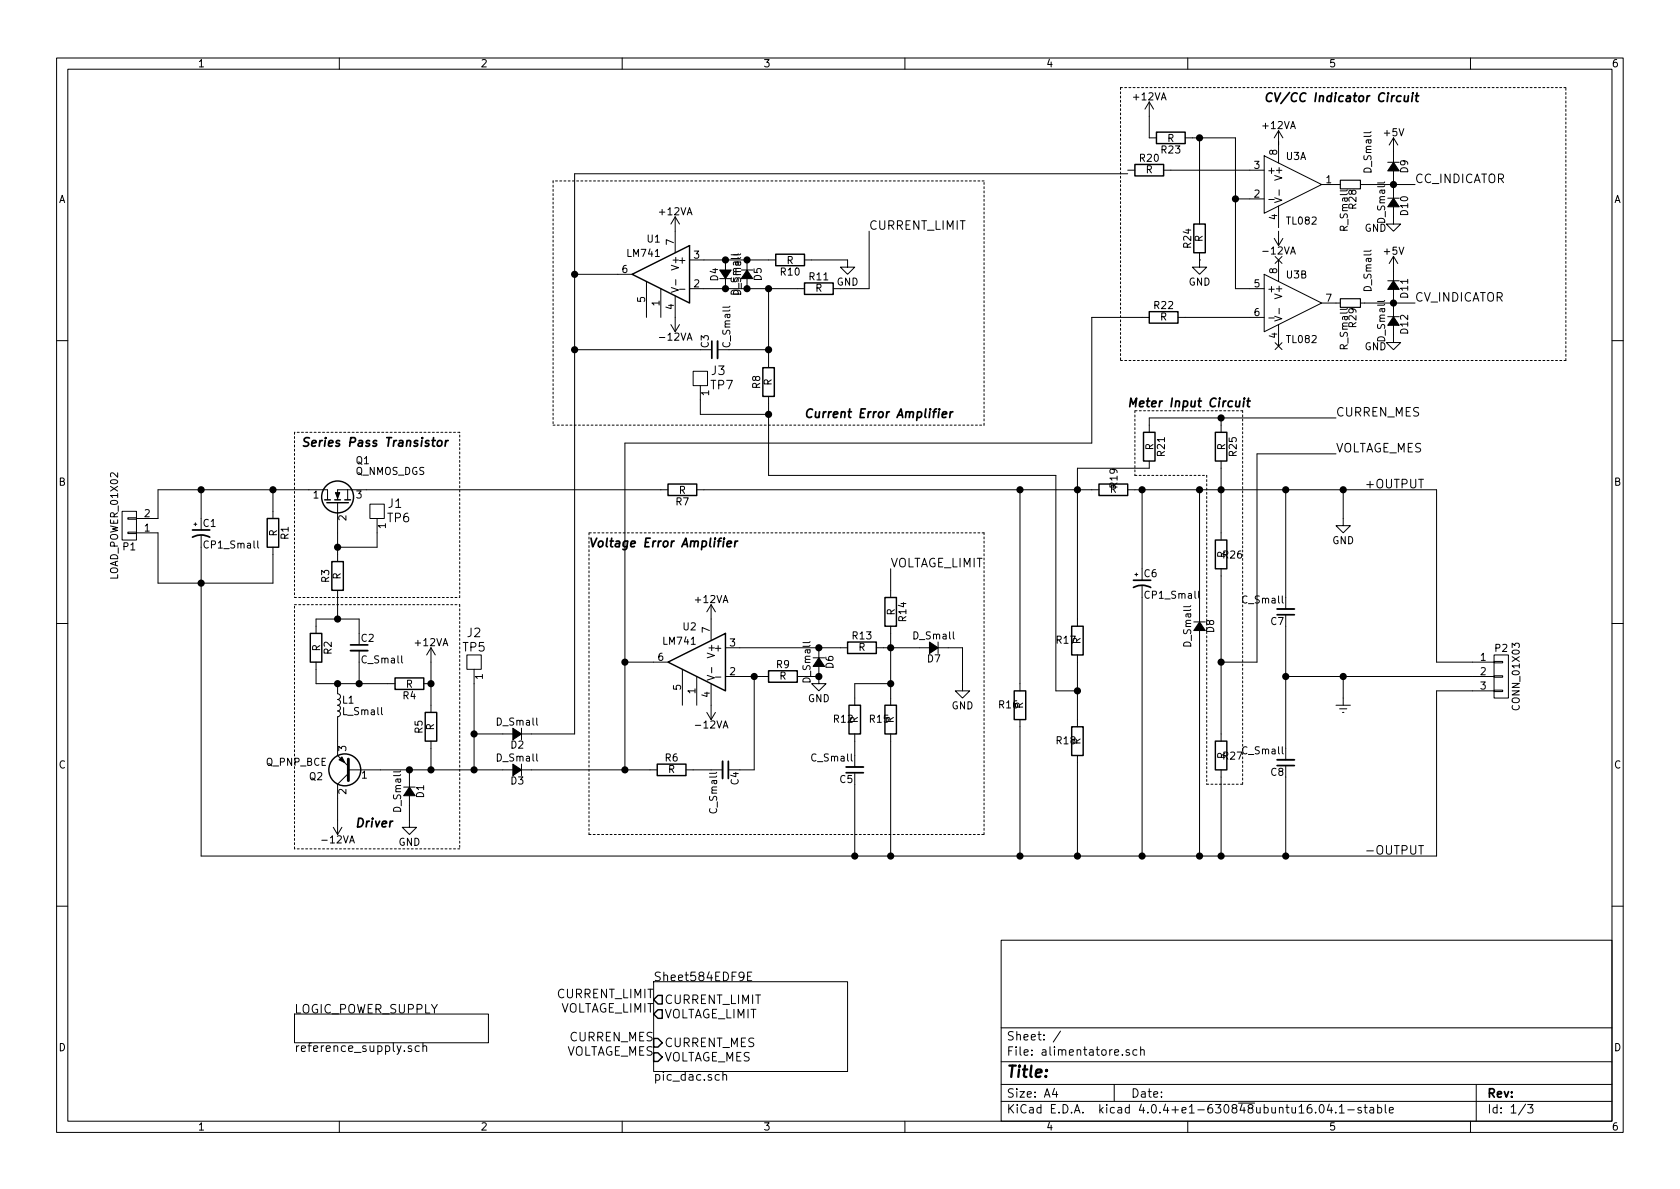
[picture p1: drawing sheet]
<svg xmlns="http://www.w3.org/2000/svg" width="297mm" height="210mm" viewBox="0 0 297 210" stroke-linecap="round" stroke-linejoin="round" font-family="sans-serif">
<g fill="none" stroke="#000" stroke-width=".18">
<path d="M10 10.3h277v189.9h-277zM12 12.2h273v186.1h-273zM60 10.3v1.9M110 10.3v1.9M160 10.3v1.9M203.2 18v6.4h1.3M203.2 18l-.8 1.3M203.2 18l.8 1.3M210 10.3v1.9M260 10.3v1.9M119.4 38.3v6.4M119.4 38.3l-.8 1.3"/>
<path d="M119.4 38.3l.7 1.3M199.4 30.7h-97.8v99.1h-9.4M199.4 30.1h1.3M205.7 30.1h17.8M209.5 24.4h8.9v26.6h5.1M212.1 24.4v15.2M218.4 35.2h5.1M223.5 27.6l10.2 5-10.2 5.1zM224.3 35.3h1M225.4 35l1.2 .4-1.2 .4M226.1 23.1l-.8 1.3M226.1 23.1v5.7"/>
<path d="M226.1 36.4v3.9M226.1 23.1l.7 1.3M226.2 33.6v.9M233.7 32.6h3.3M240.5 32.6h9.7M245.4 35h2M245.4 28.7h2M246.4 36.6v3h1.2l-1.2 1.3-1.3-1.3h1.3M246.4 24.4v4.3M246.4 30.2v4.8M246.4 24.4l-.8 1.2M246.4 24.4l.7 1.2"/>
<path d="M101.6 48.5h10.2M114.3 49.8v6.3M116.8 51v5.1M118.6 57.4l.8 1.3M118.7 50.8l1.3 .5-1.3 .4M119.4 52.3v6.4M119.5 49.4v1M120.1 51.1h1M120.1 57.4l-.7 1.3M121.9 51h20.3M121.9 46h15.3M127.3 49.3h2"/>
<path d="M128.3 46v1.7M128.3 49.3v1.7M131.1 47.7h2M132.1 46v1.7M132.1 49.3v1.7M135.9 51v14M142.2 46h7.7v1.2h1.2l-1.2 1.3-1.3-1.3h1.3M153.7 40.9v10.1h-6.4M203.2 56.1h-10.2v22.3h-82.5v57.7M208.3 56.1h15.2M212.1 46v1.2h1.3l-1.3 1.3-1.3-1.3h1.3M212.1 46h.1"/>
<path d="M212.1 44.7v1.3M223.5 48.5l10.2 5.1-10.2 5.1zM224.3 56.2h1M225.3 42.2l.8 1.2M225.4 55.9l1.2 .5-1.2 .4M225.5 45.4l1.2 1.2M226.1 40.9v2.5M226.1 46v3.8M226.1 57.4v3.8M226.2 54.5v1M226.7 45.4l-1.2 1.2M226.8 42.2l-.7 1.2"/>
<path d="M233.7 53.6h3.3M240.5 53.6h9.7M245.4 56h2M245.4 49.7h2M246.4 57.5v3.1h1.2l-1.2 1.2-1.3-1.2h1.3M246.4 45.3v4.4M246.4 51.2v4.8M246.4 45.3l-.8 1.3M246.4 45.3l.7 1.3M10 60.2h2M101.6 61.8h22.2M122.6 65.7h2.5v2.5h-2.5z"/>
<path d="M123.8 68.2v5.1h12.1M126.9 61.8h9M135.9 70.1v14h50.8v38.1h3.8M215.9 73.9v2.5M225.5 60.6l1.2 1.2M226.7 60.6l-1.2 1.2M236.2 73.9h-33v2.5M285 60.2h2M21.6 90.4h2.5v5.1h-2.5zM22.6 91.6h1.5v.2h-1.5zM22.6 94.1h1.5v.3h-1.5zM24.1 94.2h3.8v8.9h20.4v-6.3"/>
<path d="M34.3 92.7h.5M34.5 92.5v.5M35.6 86.6v5.1M35.6 94.7v56.7h218.4v-29.2h10.2M45.6 95.7v1l.1 .2M48.3 86.6v5.1M57.9 88.4v-1.8h-30v5.1h-3.8M59.7 88.9v10.4M61.5 86.6v1.8M65.4 89.1h2.5v2.6h-2.5zM66.7 91.7v5.1h-7M118.1 86.6h-58.4v1.8"/>
<path d="M123.2 86.6h71.1M180.3 86.6v35.6M199.4 86.6h54.6v30.5h10.2M201.9 86.6v14M203.2 81.5v1.3h-12.7v27.9M212.1 86.6v23.4M215.9 81.5v14M227.3 86.6v21.1M236.2 80.3h-14v36.8h-6.3M237.5 86.6v6.4h1.3l-1.3 1.2-1.3-1.2h1.3M10 110.3h2M55.9 112v-2.5h7.6v2.5"/>
<path d="M55.9 117.1v3.8h13.9M59.7 104.4v5.1M63.5 115.1v5.8M76.2 114.5v11.5M76.2 114.5l-.8 1.3M76.2 114.5l.8 1.3M82.5 115.8h2.6v2.6h-2.6zM83.8 118.4v17.7M110.5 117.1h7.6M120.6 118.4v6.3M123.2 119.6v5.1M125 119.4l1.3 .5-1.3 .4"/>
<path d="M125.7 106.9l-.7 1.3M125.7 106.9v6.4M125.7 106.9l.8 1.3M125.8 118v1M126.5 119.7h1M128.3 119.6h7.6M128.3 114.5h21.6M133.3 119.6v16.5h-2.5M141 119.6h3.8M143.8 116.3h2M144.8 119.6v1.3h1.2l-1.2 1.3-1.3-1.3h1.3M144.8 114.5v1.8"/>
<path d="M144.8 117.9v1.7M154.9 114.5h9.4M157.5 100.6v5.1M157.5 110.7v14M165.9 114.5h4.3v7.7h1.2l-1.2 1.2-1.3-1.2h1.3M165.9 113.5v2.1M190.5 115.8v12.7M200.7 101.6h.5M200.9 101.3v.5M201.9 103.6v47.8M211.1 110h2M211.9 104.5v1.1l.2 .2"/>
<path d="M212.1 111.5v39.9M215.9 100.6v30.5M227.3 119.6h36.9M227.3 110.7v23.7M237.5 119.6v5.1M264.2 119.5h1.5v.3h-1.5zM264.2 117h1.5v.2h-1.5zM264.2 115.8h2.5v7.6h-2.5zM285 110.3h2M59.7 120.9v1.8l.3 .1 .2 .3-.1 .4-.4 .2 .3 .1 .2 .3-.1 .4-.4 .2 .3 .1 .2 .3-.1 .4-.4 .2 .3 .2 .2 .2-.1 .5-.4 .1v6.9l1.9 1.9M61.6 136.8l-1.9 1.9v8.9M61.6 136.1h29.1"/>
<path d="M71.4 139.2h2M72.4 136.1v3.1M74.9 120.9h1.3M76.2 131.1v5M83.8 129.8h6.9M92.2 136.1h24M92.2 128.8v2M92.2 135.1v2.1M121.3 136.1h6.5M125 126l.7 1.2M125.7 120.9v6.3M126.5 126l-.8 1.2"/>
<path d="M151.1 129.8v5.8M151.1 138.7v12.7M157.5 120.9h-6.4v3.8M157.5 129.8v21.6M180.3 127.2v24.2M190.5 133.6v17.8M215.9 136.1v15.3M227.3 137.4v14M236.2 124.7h2.6M236.9 125.3h1.2M237.4 126h.2M264.2 122h1.5v.3h-1.5z"/>
<path d="M58.9 146.3l.8 1.3M60.5 146.3l-.8 1.3M72.4 140.7v5.6h1.3l-1.3 1.3-1.3-1.3h1.3M250.8 149.5h.9M10 160.2h2M52.1 179.3h34.3v5.1h-34.3zM115.6 173.6h34.3v15.9h-34.3zM132.2 172.6h.5M132.9 171.9h-.7v1.5h.7M177 166.3h108v32h-108zM285 160.2h2M60 198.3v1.9"/>
<path d="M74.1 185a.48 .48 0 0 0-.6 .1v.7a.48 .48 0 0 0 .6 .1M74.8 185.1l.1-.1a.36 .36 0 0 1 .5 .2v.7M74.8 184.4v1.5M110 198.3v1.9M127.8 190.2l.1-.1a.36 .36 0 0 1 .6 .1v.8M127.8 189.5v1.5M160 198.3v1.9M177 194.8h108M177 191.8h108M177 187.8h108M177 181.8h108M186.4 192.5l-.3 1h.9"/>
<path d="M186.8 193v1M187.5 182.3l-1.3 2M197 191.8v3M198.5 186.5v.1M199.7 185.7a.37 .37 0 0 0-.6 .1l.1 .2 .5 .2v.1l-.2 .3-.4-.1M201 185.7l-.4-.1-.3 .3 .1 .6 .2 .1 .4-.1M201.7 185.7l.2-.1 .4 .1v.9M201.7 185.1v1.5M210 198.3v1.9M233.4 195.5l.2-.2a.81 .81 0 0 1 .6 .6 .81 .81 0 0 1-.3 .8l-.1 .1a.79 .79 0 0 1-.4-1.3zM235 195.2l-.3 1.1h.9M235.4 195.8v1"/>
<path d="M236.2 196.7v.1M236.8 195.8l.4-.5v1.5M236.8 196.8h.9M238.3 196.3h1.1M240.7 195.9a.37 .37 0 0 0-.6 .1l.1 .3 .5 .1v.1l-.2 .3-.4-.1M241.2 195.8h.5M241.4 195.3v1.3l.3 .2M242.2 195.9h.6l.1 .9M242.9 196.2l-.5 .1-.2 .2 .2 .3 .5-.1M243.6 195.9l.4-.1 .3 .3-.1 .6h-.6M243.6 195.3v1.5M244.9 195.3v1.3l.2 .2"/>
<path d="M245.6 196.3l.8-.1-.1-.3-.4-.1-.3 .2 .1 .7h.6M260 198.3v1.9M261 191.8v6.5M269.7 195.2l-1.2 2M270.1 195.3h.9l-.5 .6 .5 .1v.7l-.2 .1-.7-.1"/>
</g>
<g fill="none" stroke="#000" stroke-width=".25">
<path d="M200.7 29.1h5v2h-5zM204.5 23.4h5v2h-5zM211.1 39.6h2v5.1h-2zM111.8 48.5l10.1-5.1v10.2zM137.2 45h5v2h-5zM142.2 50h5.1v2.1h-5.1zM203.2 55.1h5.1v2h-5.1zM134.9 65h2v5.1h-2zM202.2 76.4h2v5.1h-2zM214.9 76.4h2v5.1h-2zM47.2 91.7h2.1v5.1h-2.1zM57.4 88.4h1"/>
<path d="M57.8 88.9h3.8M58.7 99.3h2v5.1h-2zM59.2 88.4h1M61 88.4h1M118.1 85.6h5.1v2h-5.1zM194.3 85.6h5.1v2h-5.1zM214.9 95.5h2v5.1h-2zM54.9 112h2v5.1h-2zM69.8 119.9h5.1v2h-5.1zM118.1 117.1l10.2-5.1v10.2zM135.9 118.6h5.1v2h-5.1zM149.9 113.5h5v2.1h-5z"/>
<path d="M156.5 105.7h2v5h-2zM189.5 110.7h2v5.1h-2zM75.2 126h2v5.1h-2zM116.2 135.1h5.1v2.1h-5.1zM150.1 124.7h2v5.1h-2zM156.5 124.7h2v5.1h-2zM179.3 122.2h2.1v5h-2.1zM189.5 128.5h2v5.1h-2zM214.9 131.1h2v5h-2zM116.3 176h.8v1.5h-.8l-.7-.7zM116.3 178.6h.8v1.5h-.8l-.7-.8zM115.6 183.6h.7l.8 .8-.8 .8h-.7z"/>
<path d="M115.6 186.2h.7l.8 .7-.8 .8h-.7z"/>
<circle cx="59.7" cy="87.9" r="2.82"/>
<circle cx="61" cy="136.1" r="2.82"/>
</g>
<g fill="none" stroke="#000" stroke-width=".3">
<path d="M248.4 16.9l-.1 .8a.37 .37 0 0 0 .3 .3 .37 .37 0 0 0 .3-.2M249 16.9l-.1 1.1M249.7 16.9l-.1 1.1M249.8 16.4v.2M250.3 16.9h.6M250.5 16.4l-.1 1.3 .3 .3M77.4 78l.3-.1 .4 .1v.6l-.2 .2-.4 .1-.2-.1zM78.8 77.9l-.1 1M79.2 77.9l-.2 .1-.2 .2M125.9 60.3v3.1M166.6 73.3l.8-.1-.1-.3h-.5l-.2 .7 .2 .2h.4M168 72.8l-.1 1"/>
<path d="M168.5 72.8l-.3 .1-.2 .2M218.6 70.9l-.1 .8a.37 .37 0 0 0 .3 .3 .37 .37 0 0 0 .3-.2M219.2 70.9l-.1 1M219.9 70.9l-.1 1M220 70.4v.2M220.5 70.9h.6M220.8 70.4l-.2 1.3 .3 .2M34 95a3.2 3.2 0 0 1 3.1 0M34 93.7h3.1M128.6 96.2l.7-.2v-.2h-.6l-.2 .7 .2 .2 .5-.1M130 95.7l-.1 1M130.4 95.7l-.3 .1-.1 .2"/>
<path d="M62 114h3M200.4 103.9a3.2 3.2 0 0 1 3.1 0M200.4 102.6h3.1M225.8 108.7h3.1M128.8 134.6v3.1M149.6 136.6h3.1M225.8 135.4h3.1"/>
</g>
<g fill="#000" stroke="#000" stroke-width=".18">
<path d="M246.4 35l1 1.6h-2zM246.4 28.7l1 1.5h-2zM127.3 47.7h2l-1 1.6zM132.1 47.7l1 1.6h-2zM246.4 56l1 1.5h-2zM246.4 49.7l1 1.5h-2zM59.3 87.1h.8l-.4 1zM144.8 116.3l1 1.6h-2zM164.3 113.5l1.6 1-1.6 1.1zM212.1 110l1 1.5h-2zM60.5 133.9l.5 1-1.1-.5zM90.7 135.1l1.5 1-1.5 1.1z"/>
<path d="M90.7 128.8l1.5 1-1.5 1zM72.4 139.2l1 1.5h-2z"/>
</g>
<path d="M126.9 60.3v3.1M62 115.1h3M225.8 107.7h3.1M127.8 134.6v3.1M149.6 135.6h3.1M225.8 134.4h3.1" fill="none" stroke="#000" stroke-width=".33"/>
<g fill="#000" stroke="#000" stroke-width=".25">
<circle cx="212.1" cy="24.4" r=".51"/>
<circle cx="218.4" cy="35.2" r=".51"/>
<circle cx="246.4" cy="32.6" r=".51"/>
<circle cx="101.6" cy="48.5" r=".51"/>
<circle cx="128.3" cy="46" r=".51"/>
<circle cx="128.3" cy="51" r=".51"/>
<circle cx="132.1" cy="51" r=".51"/>
<circle cx="132.1" cy="46" r=".51"/>
<circle cx="135.9" cy="51" r=".51"/>
<circle cx="246.4" cy="53.6" r=".51"/>
<circle cx="101.6" cy="61.8" r=".51"/>
<circle cx="135.9" cy="61.8" r=".51"/>
<circle cx="135.9" cy="73.3" r=".51"/>
<circle cx="215.9" cy="73.9" r=".51"/>
<circle cx="35.6" cy="86.6" r=".51"/>
<circle cx="48.3" cy="86.6" r=".51"/>
<circle cx="59.7" cy="96.8" r=".51"/>
<circle cx="180.3" cy="86.6" r=".51"/>
<circle cx="190.5" cy="86.6" r=".51"/>
<circle cx="201.9" cy="86.6" r=".51"/>
<circle cx="212.1" cy="86.6" r=".51"/>
<circle cx="215.9" cy="86.6" r=".51"/>
<circle cx="227.3" cy="86.6" r=".51"/>
<circle cx="237.5" cy="86.6" r=".51"/>
<circle cx="35.6" cy="103.1" r=".51"/>
<circle cx="59.7" cy="109.5" r=".51"/>
<circle cx="110.5" cy="117.1" r=".51"/>
<circle cx="133.4" cy="119.6" r=".51"/>
<circle cx="144.8" cy="119.6" r=".51"/>
<circle cx="144.8" cy="114.5" r=".51"/>
<circle cx="157.5" cy="114.5" r=".51"/>
<circle cx="215.9" cy="117.1" r=".51"/>
<circle cx="227.3" cy="119.6" r=".51"/>
<circle cx="237.5" cy="119.6" r=".51"/>
<circle cx="59.7" cy="120.9" r=".51"/>
<circle cx="63.5" cy="120.9" r=".51"/>
<circle cx="72.4" cy="136.1" r=".51"/>
<circle cx="76.2" cy="120.9" r=".51"/>
<circle cx="76.2" cy="136.1" r=".51"/>
<circle cx="83.8" cy="136.1" r=".51"/>
<circle cx="83.8" cy="129.8" r=".51"/>
<circle cx="110.5" cy="136.1" r=".51"/>
<circle cx="157.5" cy="120.9" r=".51"/>
<circle cx="190.5" cy="122.2" r=".51"/>
<circle cx="151.1" cy="151.4" r=".51"/>
<circle cx="157.5" cy="151.4" r=".51"/>
<circle cx="180.3" cy="151.4" r=".51"/>
<circle cx="190.5" cy="151.4" r=".51"/>
<circle cx="201.9" cy="151.4" r=".51"/>
<circle cx="212.1" cy="151.4" r=".51"/>
<circle cx="215.9" cy="151.4" r=".51"/>
<circle cx="227.3" cy="151.4" r=".51"/>
</g>
<path d="M61.6 134.2v3.8" fill="none" stroke="#000" stroke-width=".51"/>
<g fill="none" stroke="#000" stroke-width=".18" stroke-dasharray=".3 .4">
<path d="M198.1 15.5v48.2M276.9 15.5h-78.8M97.8 32v43.2M174 32h-76.2M52.1 76.4v29.3M81.3 76.4h-29.2M97.8 75.2h76.2M174 75.2v-43.2M198.1 63.7h78.8M200.7 72.6v11.5M219.7 72.6h-19M276.9 63.7v-48.2"/>
<path d="M104.1 94.2v53.4M174 94.2h-69.9M200.7 84.1h12.7M213.4 84.1v54.6M52.1 106.9h29.2M52.1 105.7h29.2M81.3 106.9v43.2M81.3 105.7v-29.3M213.4 138.7h6.3M219.7 138.7v-66.1M52.1 150.1v-43.2M81.3 150.1h-29.2"/>
<path d="M104.1 147.6h69.9M174 147.6v-53.4"/>
</g>
<path d="M237 31.9h3.5v1.5h-3.5zM237 52.8h3.5v1.6h-3.5z" fill="none" stroke="#000" stroke-width=".2"/>
<text font-size="2.8" x="178" y="190.5">Title:</text>
<g font-size="2.1">
<text x="223.5" y="18">CV/CC Indicator Circuit</text>
<text x="250.2" y="32.4">CC_INDICATOR</text>
<text x="153.7" y="40.6">CURRENT_LIMIT</text>
<text x="250.2" y="53.3">CV_INDICATOR</text>
<text x="125.7" y="68.9">TP7</text>
<text x="125.8" y="66.3">J3</text>
<text x="142.2" y="73.9">Current Error Amplifier</text>
<text x="199.4" y="72">Meter Input Circuit</text>
<text x="236.2" y="73.7">CURREN_MES</text>
<text x="53.3" y="79">Series Pass Transistor</text>
<text x="236.2" y="80">VOLTAGE_MES</text>
<text x="68.7" y="89.8">J1</text>
<text x="241.3" y="86.4">+OUTPUT</text>
<text x="68.5" y="92.3">TP6</text>
<text x="104.1" y="96.8">Voltage Error Amplifier</text>
<text x="157.5" y="100.3">VOLTAGE_LIMIT</text>
<text x="82.6" y="112.7">J2</text>
<text x="81.9" y="115.2">TP5</text>
<text x="62.9" y="146.3">Driver</text>
<text x="241.3" y="151.1">-OUTPUT</text>
<text x="115.6" y="173.5">Sheet584EDF9E</text>
<text x="52.1" y="179.2">LOGIC_POWER_SUPPLY</text>
<text x="98.5" y="176.5">CURRENT_LIMIT</text>
<text x="98.6" y="179.1">VOLTAGE_LIMIT</text>
<text x="117.5" y="177.5">CURRENT_LIMIT</text>
<text x="100.7" y="184.1">CURREN_MES</text>
<text x="117.5" y="180.1">VOLTAGE_LIMIT</text>
<text x="117.5" y="185.2">CURRENT_MES</text>
<text x="178" y="184">Sheet: /</text>
<text x="52.1" y="186">reference_supply.sch</text>
<text x="99.5" y="186.7">VOLTAGE_MES</text>
<text x="115.6" y="191.1">pic_dac.sch</text>
<text x="117.5" y="187.7">VOLTAGE_MES</text>
<text x="178" y="186.7">File: alimentatore.sch</text>
<text x="178" y="196.9">KiCad E.D.A. kicad 4.0.4+e1-630848ubuntu16.04.1-stable</text>
<text x="178" y="194.1">Size: A4</text>
<text x="200" y="194.1">Date:</text>
<text x="263" y="194.1">Rev:</text>
<text x="263" y="196.9">Id: 1/3</text>
</g>
<g font-size="1.8">
<text x="35" y="11.9">1</text>
<text x="85" y="11.9">2</text>
<text x="135" y="11.9">3</text>
<text x="185" y="11.9">4</text>
<text x="235" y="11.9">5</text>
<text x="285" y="11.9">6</text>
<text x="200.5" y="17.7">+12VA</text>
<text x="223.3" y="22.8">+12VA</text>
<text x="201.6" y="28.6">R20</text>
<text x="205.4" y="27.1">R23</text>
<text x="206.4" y="25.1">R</text>
<text x="221.8" y="29.8">3</text>
<text x="225.8" y="27.4" transform="rotate(-90 225.8 27.4)">8</text>
<text x="227.4" y="28.3">U3A</text>
<text x="244.8" y="24.1">+5V</text>
<text x="10.4" y="35.9">A</text>
<text x="202.6" y="30.6">R</text>
<text x="221.8" y="34.9">2</text>
<text x="224" y="30.7">+</text>
<text x="226.7" y="31.5" transform="rotate(-90 226.7 31.5)">V+</text>
<text x="234.5" y="32.4">1</text>
<text x="242.5" y="30.4" transform="rotate(-90 242.5 30.4)">D_Small</text>
<text x="248.9" y="30.6" transform="rotate(-90 248.9 30.6)">D9</text>
<text x="285.4" y="35.9">A</text>
<text x="116.7" y="38">+12VA</text>
<text x="225.8" y="38.8" transform="rotate(-90 225.8 38.8)">4</text>
<text x="227.6" y="39.7">TL082</text>
<text x="238.3" y="40.7" transform="rotate(-90 238.3 40.7)">R_Small</text>
<text x="239.8" y="36.9" transform="rotate(-90 239.8 36.9)">R28</text>
<text x="241.2" y="41">GND</text>
<text x="244.9" y="39.3" transform="rotate(-90 244.9 39.3)">D_Small</text>
<text x="248.9" y="38" transform="rotate(-90 248.9 38)">D10</text>
<text x="111" y="45.4">LM741</text>
<text x="114.5" y="42.9">U1</text>
<text x="119.1" y="43.3" transform="rotate(-90 119.1 43.3)">7</text>
<text x="120" y="47.4" transform="rotate(-90 120 47.4)">V+</text>
<text x="120.4" y="46.6">+</text>
<text x="122.7" y="45.7">3</text>
<text x="139.1" y="46.7">R</text>
<text x="210.6" y="43.8" transform="rotate(-90 210.6 43.8)">R24</text>
<text x="212.6" y="42.8" transform="rotate(-90 212.6 42.8)">R</text>
<text x="223.6" y="45">-12VA</text>
<text x="244.8" y="45">+5V</text>
<text x="110" y="48.3">6</text>
<text x="114" y="53.4" transform="rotate(-90 114 53.4)">5</text>
<text x="122.7" y="50.8">2</text>
<text x="126.9" y="49.7" transform="rotate(-90 126.9 49.7)">D4</text>
<text x="131" y="52" transform="rotate(-90 131 52)">D_Small</text>
<text x="134.6" y="49.6" transform="rotate(-90 134.6 49.6)">D5</text>
<text x="138.1" y="48.7">R10</text>
<text x="143.2" y="49.5">R11</text>
<text x="144.1" y="51.6">R</text>
<text x="147.9" y="50.5">GND</text>
<text x="210.1" y="50.5">GND</text>
<text x="221.8" y="50.8">5</text>
<text x="224" y="51.7">+</text>
<text x="225.8" y="48.4" transform="rotate(-90 225.8 48.4)">8</text>
<text x="226.7" y="52.5" transform="rotate(-90 226.7 52.5)">V+</text>
<text x="227.5" y="49.2">U3B</text>
<text x="234.5" y="53.3">7</text>
<text x="242.5" y="51.4" transform="rotate(-90 242.5 51.4)">D_Small</text>
<text x="248.9" y="52.6" transform="rotate(-90 248.9 52.6)">D11</text>
<text x="116.6" y="54.1" transform="rotate(-90 116.6 54.1)">1</text>
<text x="119.1" y="54.7" transform="rotate(-90 119.1 54.7)">4</text>
<text x="204.1" y="54.6">R22</text>
<text x="205.1" y="56.7">R</text>
<text x="221.8" y="55.9">6</text>
<text x="225.8" y="59.8" transform="rotate(-90 225.8 59.8)">4</text>
<text x="239.8" y="57.8" transform="rotate(-90 239.8 57.8)">R29</text>
<text x="248.9" y="59" transform="rotate(-90 248.9 59)">D12</text>
<text x="116.9" y="60.2">-12VA</text>
<text x="125.3" y="61.5" transform="rotate(-90 125.3 61.5)">C3</text>
<text x="129.1" y="61.3" transform="rotate(-90 129.1 61.3)">C_Small</text>
<text x="227.6" y="60.6">TL082</text>
<text x="238.3" y="61.6" transform="rotate(-90 238.3 61.6)">R_Small</text>
<text x="241.2" y="61.9">GND</text>
<text x="244.9" y="60.2" transform="rotate(-90 244.9 60.2)">D_Small</text>
<text x="125.3" y="69.9" transform="rotate(-90 125.3 69.9)">1</text>
<text x="134.4" y="68.7" transform="rotate(-90 134.4 68.7)">R8</text>
<text x="136.4" y="68.2" transform="rotate(-90 136.4 68.2)">R</text>
<text x="62.8" y="84">Q_NMOS_DGS</text>
<text x="63" y="82.1">Q1</text>
<text x="203.9" y="79.6" transform="rotate(-90 203.9 79.6)">R</text>
<text x="205.9" y="80.6" transform="rotate(-90 205.9 80.6)">R21</text>
<text x="216.6" y="79.6" transform="rotate(-90 216.6 79.6)">R</text>
<text x="218.6" y="80.6" transform="rotate(-90 218.6 80.6)">R25</text>
<text x="10.4" y="85.9">B</text>
<text x="55.4" y="88.1">1</text>
<text x="63" y="88.1">3</text>
<text x="119.5" y="89.4">R7</text>
<text x="120" y="87.3">R</text>
<text x="196.2" y="87.1">R</text>
<text x="197.6" y="86.2" transform="rotate(-90 197.6 86.2)">R19</text>
<text x="285.4" y="85.9">B</text>
<text x="25.6" y="94">1</text>
<text x="25.6" y="91.4">2</text>
<text x="35.9" y="93.2">C1</text>
<text x="49" y="94.9" transform="rotate(-90 49 94.9)">R</text>
<text x="51" y="95.3" transform="rotate(-90 51 95.3)">R1</text>
<text x="61.2" y="92" transform="rotate(-90 61.2 92)">2</text>
<text x="68.2" y="93.4" transform="rotate(-90 68.2 93.4)">1</text>
<text x="21.8" y="97.3">P1</text>
<text x="36.3" y="97">CP1_Small</text>
<text x="216.3" y="98.7">R26</text>
<text x="216.6" y="98.7" transform="rotate(-90 216.6 98.7)">R</text>
<text x="235.5" y="96.2">GND</text>
<text x="20.9" y="102.3" transform="rotate(-90 20.9 102.3)">LOAD_POWER_01X02</text>
<text x="58.2" y="103" transform="rotate(-90 58.2 103)">R3</text>
<text x="60.2" y="102.5" transform="rotate(-90 60.2 102.5)">R</text>
<text x="123" y="106.6">+12VA</text>
<text x="202.3" y="102.1">C6</text>
<text x="202.7" y="105.9">CP1_Small</text>
<text x="219.8" y="106.7">C_Small</text>
<text x="63.9" y="113.5">C2</text>
<text x="117.4" y="114">LM741</text>
<text x="120.8" y="111.4">U2</text>
<text x="125.5" y="111.9" transform="rotate(-90 125.5 111.9)">7</text>
<text x="150.8" y="113">R13</text>
<text x="158.2" y="108.8" transform="rotate(-90 158.2 108.8)">R</text>
<text x="160.2" y="109.8" transform="rotate(-90 160.2 109.8)">R14</text>
<text x="161.6" y="113">D_Small</text>
<text x="186.8" y="113.8">R17</text>
<text x="191" y="113.9" transform="rotate(-90 191 113.9)">R</text>
<text x="214.7" y="111.8" transform="rotate(-90 214.7 111.8)">D8</text>
<text x="224.7" y="110.5">C7</text>
<text x="56.6" y="115.2" transform="rotate(-90 56.6 115.2)">R</text>
<text x="58.6" y="115.7" transform="rotate(-90 58.6 115.7)">R2</text>
<text x="64.1" y="117.3">C_Small</text>
<text x="73.5" y="114.2">+12VA</text>
<text x="116.4" y="116.8">6</text>
<text x="126.4" y="116" transform="rotate(-90 126.4 116)">V+</text>
<text x="126.7" y="115.2">+</text>
<text x="129.1" y="119.4">2</text>
<text x="129.1" y="114.3">3</text>
<text x="137.3" y="118.1">R9</text>
<text x="147.3" y="118.2" transform="rotate(-90 147.3 118.2)">D6</text>
<text x="151.8" y="115.1">R</text>
<text x="164" y="117.1">D7</text>
<text x="210.6" y="114.2" transform="rotate(-90 210.6 114.2)">D_Small</text>
<text x="261.8" y="116.8">1</text>
<text x="261.8" y="119.4">2</text>
<text x="264.4" y="115.3">P2</text>
<text x="60.6" y="124.4">L1</text>
<text x="71.3" y="123.6">R4</text>
<text x="71.8" y="121.6">R</text>
<text x="85.3" y="120.1" transform="rotate(-90 85.3 120.1)">1</text>
<text x="120.4" y="122" transform="rotate(-90 120.4 122)">5</text>
<text x="122.9" y="122.7" transform="rotate(-90 122.9 122.7)">1</text>
<text x="125.5" y="123.3" transform="rotate(-90 125.5 123.3)">4</text>
<text x="137.8" y="120.2">R</text>
<text x="142.8" y="124.1">GND</text>
<text x="143.3" y="120.6" transform="rotate(-90 143.3 120.6)">D_Small</text>
<text x="168.2" y="125.4">GND</text>
<text x="176.7" y="125.2">R16</text>
<text x="180.9" y="125.3" transform="rotate(-90 180.9 125.3)">R</text>
<text x="261.8" y="121.9">3</text>
<text x="268.7" y="125.3" transform="rotate(-90 268.7 125.3)">CONN_01X03</text>
<text x="60.8" y="126.4">L_Small</text>
<text x="74.7" y="129.6" transform="rotate(-90 74.7 129.6)">R5</text>
<text x="76.7" y="129.2" transform="rotate(-90 76.7 129.2)">R</text>
<text x="88" y="128.3">D_Small</text>
<text x="123.2" y="128.8">-12VA</text>
<text x="147.5" y="127.8">R12</text>
<text x="151.7" y="127.9" transform="rotate(-90 151.7 127.9)">R</text>
<text x="153.8" y="127.8">R15</text>
<text x="158" y="127.9" transform="rotate(-90 158 127.9)">R</text>
<text x="186.8" y="131.6">R18</text>
<text x="191" y="131.7" transform="rotate(-90 191 131.7)">R</text>
<text x="10.4" y="135.9">C</text>
<text x="47" y="135.4">Q_PNP_BCE</text>
<text x="54.7" y="137.9">Q2</text>
<text x="61.2" y="132.8" transform="rotate(-90 61.2 132.8)">3</text>
<text x="64" y="137.7">1</text>
<text x="88" y="134.6">D_Small</text>
<text x="90.3" y="132.4">D2</text>
<text x="117.6" y="134.6">R6</text>
<text x="118.1" y="136.7">R</text>
<text x="143.6" y="134.6">C_Small</text>
<text x="216.3" y="134.3">R27</text>
<text x="216.6" y="134.2" transform="rotate(-90 216.6 134.2)">R</text>
<text x="219.8" y="133.4">C_Small</text>
<text x="224.7" y="137.2">C8</text>
<text x="285.4" y="135.9">C</text>
<text x="61.2" y="140.4" transform="rotate(-90 61.2 140.4)">2</text>
<text x="70.9" y="143.4" transform="rotate(-90 70.9 143.4)">D_Small</text>
<text x="75" y="141" transform="rotate(-90 75 141)">D1</text>
<text x="90.3" y="138.7">D3</text>
<text x="126.8" y="143.7" transform="rotate(-90 126.8 143.7)">C_Small</text>
<text x="130.6" y="138.8" transform="rotate(-90 130.6 138.8)">C4</text>
<text x="148.5" y="138.4">C5</text>
<text x="57.2" y="149.1">-12VA</text>
<text x="70.4" y="149.5">GND</text>
<text x="10.4" y="185.9">D</text>
<text x="285.4" y="185.9">D</text>
<text x="35" y="199.9">1</text>
<text x="85" y="199.9">2</text>
<text x="135" y="199.9">3</text>
<text x="185" y="199.9">4</text>
<text x="235" y="199.9">5</text>
<text x="285" y="199.9">6</text>
</g>
</svg>
